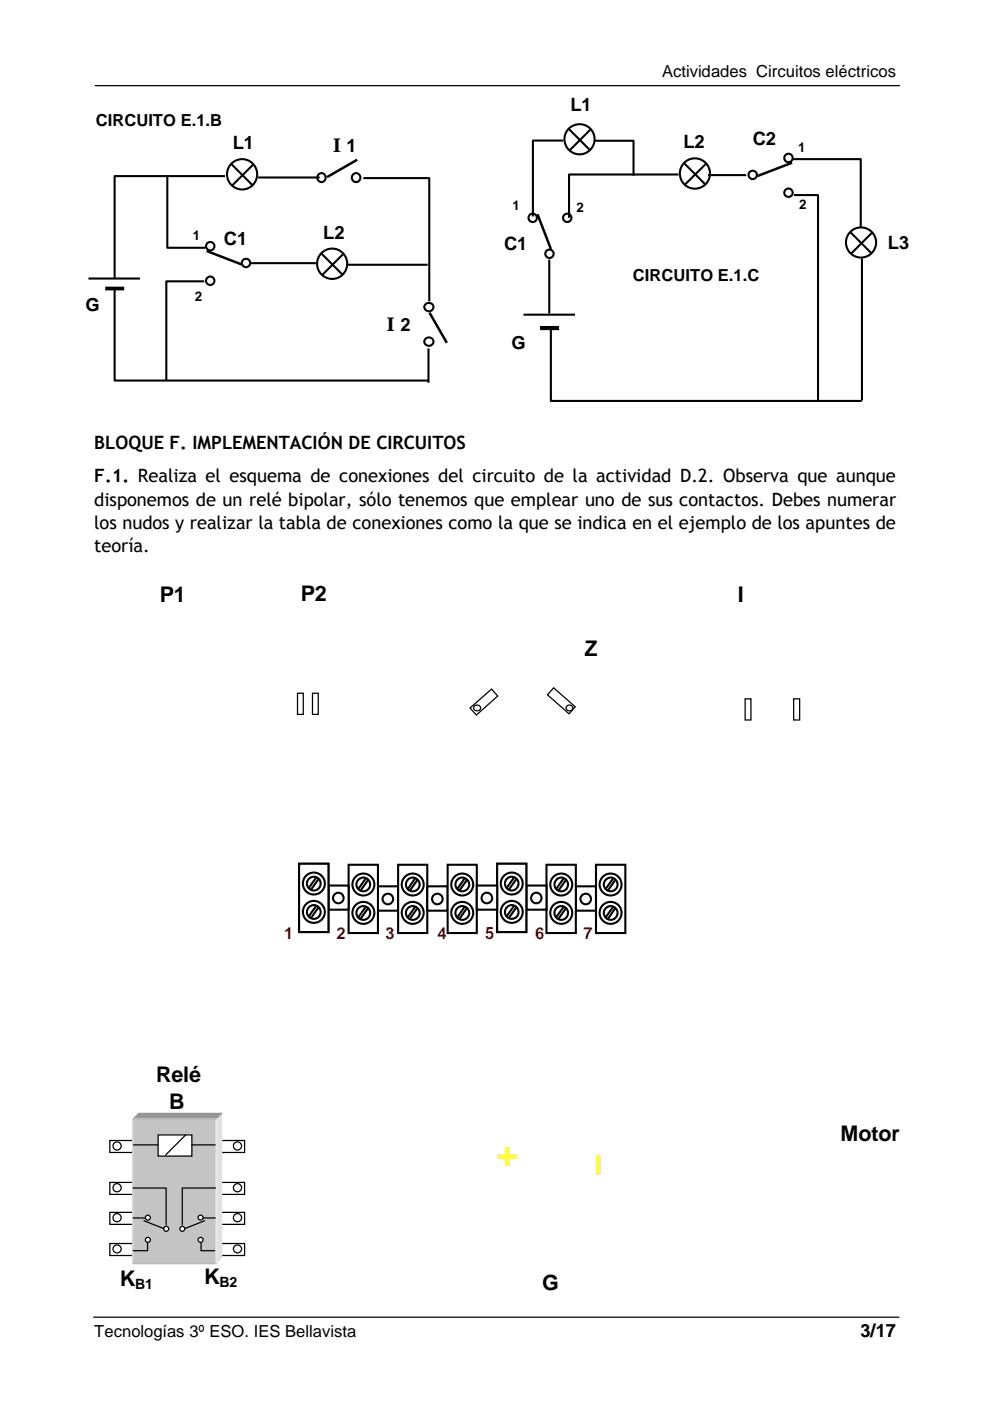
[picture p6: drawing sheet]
<svg xmlns="http://www.w3.org/2000/svg" width="210mm" height="297mm" viewBox="0 0 210 297" stroke-linecap="round" stroke-linejoin="round" font-family="sans-serif">
<path d="M20.2 18.2h170.5M19.9 279.3h170.7" fill="none" stroke="#010101" stroke-width=".26"/>
<path d="M105.5 245.2h4.1M107.6 243.2v4M126.8 244.9v4.1" fill="none" stroke="#ffff01" stroke-width=".88" stroke-linecap="butt"/>
<path d="M80.1 187.9h4.3v5.1h-4.3z" fill-rule="evenodd" fill="#fff"/>
<path d="M80.1 187.9h4.3v5.2h-4.3z" fill="none" stroke="#010101" stroke-width=".44"/>
<path d="M73.9 183.3h6.2v14.5h-6.2z" fill-rule="evenodd" fill="#fff"/>
<path d="M73.9 183.3h6.2v14.5h-6.2z" fill="none" stroke="#010101" stroke-width=".44"/>
<circle cx="77" cy="193.5" r="2.33" fill="#fff"/>
<circle cx="77" cy="193.5" r="2.33" fill="none" stroke="#010101" stroke-width=".44"/>
<circle cx="77" cy="193.6" r="1.47" fill="#fff"/>
<g fill="none" stroke="#010101" stroke-width=".44">
<path d="M77.6 192.2l-1.7 2.3M78.1 192.4l-1.6 2.4"/>
<circle cx="77" cy="193.6" r="1.47"/>
</g>
<circle cx="77" cy="187.5" r="2.32" fill="#fff"/>
<circle cx="77" cy="187.5" r="2.32" fill="none" stroke="#010101" stroke-width=".44"/>
<circle cx="77" cy="187.5" r="1.46" fill="#fff"/>
<g fill="none" stroke="#010101" stroke-width=".44">
<path d="M77.6 186.2l-1.7 2.3M78.1 186.5l-1.6 2.3"/>
<circle cx="77" cy="187.5" r="1.46"/>
</g>
<path d="M84.4 183.3h6.2v14.5h-6.2z" fill-rule="evenodd" fill="#fff"/>
<path d="M84.4 183.3h6.2v14.5h-6.2z" fill="none" stroke="#010101" stroke-width=".44"/>
<circle cx="87.5" cy="193.5" r="2.33" fill="#fff"/>
<circle cx="87.5" cy="193.5" r="2.33" fill="none" stroke="#010101" stroke-width=".44"/>
<circle cx="87.5" cy="193.6" r="1.46" fill="#fff"/>
<g fill="none" stroke="#010101" stroke-width=".44">
<path d="M88.1 192.2l-1.7 2.3M88.6 192.4l-1.7 2.4"/>
<circle cx="87.5" cy="193.6" r="1.46"/>
</g>
<circle cx="87.5" cy="187.5" r="2.32" fill="#fff"/>
<circle cx="87.5" cy="187.5" r="2.32" fill="none" stroke="#010101" stroke-width=".44"/>
<circle cx="87.5" cy="187.5" r="1.45" fill="#fff"/>
<g fill="none" stroke="#010101" stroke-width=".44">
<path d="M88.1 186.2l-1.7 2.3M88.6 186.5l-1.7 2.3"/>
<circle cx="87.5" cy="187.5" r="1.45"/>
</g>
<circle cx="82.2" cy="190.6" r="1.12" fill="#fff"/>
<circle cx="82.2" cy="190.6" r="1.12" fill="none" stroke="#010101" stroke-width=".44"/>
<path d="M69.6 187.7h4.3v5.2h-4.3z" fill-rule="evenodd" fill="#fff"/>
<path d="M69.6 187.7h4.3v5.2h-4.3z" fill="none" stroke="#010101" stroke-width=".44"/>
<path d="M63.4 183.1h6.2v14.5h-6.2z" fill-rule="evenodd" fill="#fff"/>
<path d="M63.4 183.1h6.2v14.5h-6.2z" fill="none" stroke="#010101" stroke-width=".44"/>
<circle cx="66.5" cy="193.3" r="2.33" fill="#fff"/>
<circle cx="66.5" cy="193.3" r="2.33" fill="none" stroke="#010101" stroke-width=".44"/>
<circle cx="66.5" cy="193.4" r="1.46" fill="#fff"/>
<g fill="none" stroke="#010101" stroke-width=".44">
<path d="M67.1 192l-1.7 2.3M67.6 192.3l-1.6 2.3"/>
<circle cx="66.5" cy="193.4" r="1.46"/>
</g>
<circle cx="66.5" cy="187.3" r="2.33" fill="#fff"/>
<circle cx="66.5" cy="187.3" r="2.33" fill="none" stroke="#010101" stroke-width=".44"/>
<circle cx="66.5" cy="187.3" r="1.47" fill="#fff"/>
<g fill="none" stroke="#010101" stroke-width=".44">
<path d="M67.1 186l-1.7 2.3M67.6 186.3l-1.6 2.3"/>
<circle cx="66.5" cy="187.3" r="1.47"/>
</g>
<circle cx="71.7" cy="190.4" r="1.12" fill="#fff"/>
<circle cx="71.7" cy="190.4" r="1.12" fill="none" stroke="#010101" stroke-width=".44"/>
<path d="M63.4 183.1h6.2v14.5h-6.2z" fill-rule="evenodd" fill="#fff"/>
<path d="M63.4 183.1h6.2v14.5h-6.2z" fill="none" stroke="#010101" stroke-width=".44"/>
<circle cx="66.5" cy="193.3" r="2.33" fill="#fff"/>
<circle cx="66.5" cy="193.3" r="2.33" fill="none" stroke="#010101" stroke-width=".44"/>
<circle cx="66.5" cy="193.4" r="1.46" fill="#fff"/>
<g fill="none" stroke="#010101" stroke-width=".44">
<path d="M67.1 192l-1.7 2.3M67.6 192.3l-1.6 2.3"/>
<circle cx="66.5" cy="193.4" r="1.46"/>
</g>
<circle cx="66.5" cy="187.3" r="2.33" fill="#fff"/>
<circle cx="66.5" cy="187.3" r="2.33" fill="none" stroke="#010101" stroke-width=".44"/>
<circle cx="66.5" cy="187.3" r="1.47" fill="#fff"/>
<g fill="none" stroke="#010101" stroke-width=".44">
<path d="M67.1 186l-1.7 2.3M67.6 186.3l-1.6 2.3"/>
<circle cx="66.5" cy="187.3" r="1.47"/>
</g>
<path d="M90.6 187.9h4.3v5.1h-4.3z" fill-rule="evenodd" fill="#fff"/>
<path d="M90.6 187.9h4.3v5.2h-4.3z" fill="none" stroke="#010101" stroke-width=".44"/>
<path d="M94.9 183.3h6.2v14.5h-6.2z" fill-rule="evenodd" fill="#fff"/>
<path d="M94.9 183.3h6.2v14.5h-6.2z" fill="none" stroke="#010101" stroke-width=".44"/>
<circle cx="98" cy="193.5" r="2.33" fill="#fff"/>
<circle cx="98" cy="193.5" r="2.33" fill="none" stroke="#010101" stroke-width=".44"/>
<circle cx="98" cy="193.6" r="1.46" fill="#fff"/>
<g fill="none" stroke="#010101" stroke-width=".44">
<path d="M98.6 192.2l-1.7 2.3M99.1 192.4l-1.7 2.4"/>
<circle cx="98" cy="193.6" r="1.46"/>
</g>
<circle cx="98" cy="187.5" r="2.32" fill="#fff"/>
<circle cx="98" cy="187.5" r="2.32" fill="none" stroke="#010101" stroke-width=".44"/>
<circle cx="98" cy="187.5" r="1.45" fill="#fff"/>
<g fill="none" stroke="#010101" stroke-width=".44">
<path d="M98.6 186.2l-1.7 2.3M99.1 186.5l-1.7 2.3"/>
<circle cx="98" cy="187.5" r="1.45"/>
</g>
<circle cx="92.7" cy="190.6" r="1.12" fill="#fff"/>
<circle cx="92.7" cy="190.6" r="1.12" fill="none" stroke="#010101" stroke-width=".44"/>
<path d="M122.1 187.9h4.3v5.1h-4.3z" fill-rule="evenodd" fill="#fff"/>
<path d="M122.1 187.9h4.3v5.2h-4.3z" fill="none" stroke="#010101" stroke-width=".44"/>
<path d="M115.9 183.3h6.2v14.5h-6.2z" fill-rule="evenodd" fill="#fff"/>
<path d="M115.9 183.3h6.2v14.5h-6.2z" fill="none" stroke="#010101" stroke-width=".44"/>
<circle cx="119" cy="193.5" r="2.33" fill="#fff"/>
<circle cx="119" cy="193.5" r="2.33" fill="none" stroke="#010101" stroke-width=".44"/>
<circle cx="119" cy="193.6" r="1.45" fill="#fff"/>
<g fill="none" stroke="#010101" stroke-width=".44">
<path d="M119.5 192.2l-1.6 2.3M120.1 192.4l-1.7 2.4"/>
<circle cx="119" cy="193.6" r="1.45"/>
</g>
<circle cx="119" cy="187.5" r="2.32" fill="#fff"/>
<circle cx="119" cy="187.5" r="2.32" fill="none" stroke="#010101" stroke-width=".44"/>
<circle cx="119" cy="187.5" r="1.45" fill="#fff"/>
<g fill="none" stroke="#010101" stroke-width=".44">
<path d="M119.5 186.2l-1.6 2.3M120.1 186.5l-1.7 2.3"/>
<circle cx="119" cy="187.5" r="1.45"/>
</g>
<path d="M126.4 183.3h6.1v14.5h-6.1z" fill-rule="evenodd" fill="#fff"/>
<path d="M126.4 183.3h6.2v14.5h-6.2z" fill="none" stroke="#010101" stroke-width=".44"/>
<circle cx="129.5" cy="193.5" r="2.33" fill="#fff"/>
<circle cx="129.5" cy="193.5" r="2.33" fill="none" stroke="#010101" stroke-width=".44"/>
<circle cx="129.5" cy="193.6" r="1.46" fill="#fff"/>
<g fill="none" stroke="#010101" stroke-width=".44">
<path d="M130 192.2l-1.6 2.3M130.5 192.4l-1.6 2.4"/>
<circle cx="129.5" cy="193.6" r="1.46"/>
</g>
<circle cx="129.5" cy="187.5" r="2.33" fill="#fff"/>
<circle cx="129.5" cy="187.5" r="2.33" fill="none" stroke="#010101" stroke-width=".44"/>
<circle cx="129.5" cy="187.5" r="1.46" fill="#fff"/>
<g fill="none" stroke="#010101" stroke-width=".44">
<path d="M130 186.2l-1.6 2.3M130.5 186.5l-1.6 2.3"/>
<circle cx="129.5" cy="187.5" r="1.46"/>
</g>
<circle cx="124.2" cy="190.6" r="1.13" fill="#fff"/>
<circle cx="124.2" cy="190.6" r="1.13" fill="none" stroke="#010101" stroke-width=".44"/>
<path d="M111.6 187.7h4.3v5.2h-4.3z" fill-rule="evenodd" fill="#fff"/>
<path d="M111.6 187.7h4.3v5.2h-4.3z" fill="none" stroke="#010101" stroke-width=".44"/>
<path d="M105.4 183.1h6.2v14.5h-6.2z" fill-rule="evenodd" fill="#fff"/>
<path d="M105.4 183.1h6.2v14.5h-6.2z" fill="none" stroke="#010101" stroke-width=".44"/>
<circle cx="108.5" cy="193.3" r="2.33" fill="#fff"/>
<circle cx="108.5" cy="193.3" r="2.33" fill="none" stroke="#010101" stroke-width=".44"/>
<circle cx="108.5" cy="193.4" r="1.45" fill="#fff"/>
<g fill="none" stroke="#010101" stroke-width=".44">
<path d="M109.1 192l-1.7 2.3M109.6 192.3l-1.7 2.3"/>
<circle cx="108.5" cy="193.4" r="1.45"/>
</g>
<circle cx="108.5" cy="187.3" r="2.33" fill="#fff"/>
<circle cx="108.5" cy="187.3" r="2.33" fill="none" stroke="#010101" stroke-width=".44"/>
<circle cx="108.5" cy="187.3" r="1.45" fill="#fff"/>
<g fill="none" stroke="#010101" stroke-width=".44">
<path d="M109.1 186l-1.7 2.3M109.6 186.3l-1.7 2.3"/>
<circle cx="108.5" cy="187.3" r="1.45"/>
</g>
<circle cx="113.7" cy="190.4" r="1.11" fill="#fff"/>
<circle cx="113.7" cy="190.4" r="1.11" fill="none" stroke="#010101" stroke-width=".44"/>
<path d="M105.4 183.1h6.2v14.5h-6.2z" fill-rule="evenodd" fill="#fff"/>
<path d="M105.4 183.1h6.2v14.5h-6.2z" fill="none" stroke="#010101" stroke-width=".44"/>
<circle cx="108.5" cy="193.3" r="2.33" fill="#fff"/>
<circle cx="108.5" cy="193.3" r="2.33" fill="none" stroke="#010101" stroke-width=".44"/>
<circle cx="108.5" cy="193.4" r="1.45" fill="#fff"/>
<g fill="none" stroke="#010101" stroke-width=".44">
<path d="M109.1 192l-1.7 2.3M109.6 192.3l-1.7 2.3"/>
<circle cx="108.5" cy="193.4" r="1.45"/>
</g>
<circle cx="108.5" cy="187.3" r="2.33" fill="#fff"/>
<circle cx="108.5" cy="187.3" r="2.33" fill="none" stroke="#010101" stroke-width=".44"/>
<circle cx="108.5" cy="187.3" r="1.45" fill="#fff"/>
<g fill="none" stroke="#010101" stroke-width=".44">
<path d="M109.1 186l-1.7 2.3M109.6 186.3l-1.7 2.3"/>
<circle cx="108.5" cy="187.3" r="1.45"/>
</g>
<path d="M101.1 187.7h4.3v5.2h-4.3z" fill-rule="evenodd" fill="#fff"/>
<path d="M101.1 187.7h4.3v5.2h-4.3z" fill="none" stroke="#010101" stroke-width=".44"/>
<circle cx="103.2" cy="190.4" r="1.12" fill="#fff"/>
<circle cx="103.2" cy="190.4" r="1.12" fill="none" stroke="#010101" stroke-width=".44"/>
<path d="M23.3 250.7h5v2.5h-5z" fill-rule="evenodd" fill="#fff"/>
<path d="M23.3 250.7h5v2.5h-5z" fill="none" stroke="#010101" stroke-width=".26"/>
<circle cx="24.8" cy="251.8" r=".87" fill="#fff"/>
<circle cx="24.8" cy="251.8" r=".87" fill="none" stroke="#010101" stroke-width=".26"/>
<path d="M23.3 257h5v2.5h-5z" fill-rule="evenodd" fill="#fff"/>
<path d="M23.3 257h5v2.6h-5z" fill="none" stroke="#010101" stroke-width=".26"/>
<circle cx="24.8" cy="258.2" r=".87" fill="#fff"/>
<circle cx="24.8" cy="258.2" r=".87" fill="none" stroke="#010101" stroke-width=".26"/>
<path d="M23.3 263.7h5v2.4h-5z" fill-rule="evenodd" fill="#fff"/>
<path d="M23.3 263.7h5v2.5h-5z" fill="none" stroke="#010101" stroke-width=".26"/>
<circle cx="24.8" cy="264.8" r=".86" fill="#fff"/>
<circle cx="24.8" cy="264.8" r=".86" fill="none" stroke="#010101" stroke-width=".26"/>
<path d="M23.3 241.8h5v2.5h-5z" fill-rule="evenodd" fill="#fff"/>
<path d="M23.3 241.8h5v2.5h-5z" fill="none" stroke="#010101" stroke-width=".26"/>
<circle cx="24.8" cy="243" r=".86" fill="#fff"/>
<circle cx="24.8" cy="243" r=".86" fill="none" stroke="#010101" stroke-width=".26"/>
<path d="M46.8 250.7h5.1v2.5h-5.1z" fill-rule="evenodd" fill="#fff"/>
<path d="M46.8 250.7h5.1v2.5h-5.1z" fill="none" stroke="#010101" stroke-width=".26"/>
<circle cx="50.3" cy="251.8" r=".87" fill="#fff"/>
<circle cx="50.3" cy="251.8" r=".87" fill="none" stroke="#010101" stroke-width=".26"/>
<path d="M46.8 257h5.1v2.5h-5.1z" fill-rule="evenodd" fill="#fff"/>
<path d="M46.8 257h5.1v2.6h-5.1z" fill="none" stroke="#010101" stroke-width=".26"/>
<circle cx="50.3" cy="258.2" r=".87" fill="#fff"/>
<circle cx="50.3" cy="258.2" r=".87" fill="none" stroke="#010101" stroke-width=".26"/>
<path d="M46.8 263.7h5.1v2.4h-5.1z" fill-rule="evenodd" fill="#fff"/>
<path d="M46.8 263.7h5.1v2.5h-5.1z" fill="none" stroke="#010101" stroke-width=".26"/>
<circle cx="50.3" cy="264.8" r=".85" fill="#fff"/>
<circle cx="50.3" cy="264.8" r=".85" fill="none" stroke="#010101" stroke-width=".26"/>
<path d="M46.8 241.8h5.1v2.5h-5.1z" fill-rule="evenodd" fill="#fff"/>
<path d="M46.8 241.8h5.1v2.5h-5.1z" fill="none" stroke="#010101" stroke-width=".26"/>
<circle cx="50.3" cy="243" r=".86" fill="#fff"/>
<circle cx="50.3" cy="243" r=".86" fill="none" stroke="#010101" stroke-width=".26"/>
<path d="M45.8 237.2l1.3-1.3v30.7l-1.3 1.3z" fill="#e1e1e1"/>
<path d="M47.1 266.6l-1.3 1.3" fill="none" stroke="#e1e1e1" stroke-width=".21"/>
<path d="M29.4 235.9h17.7l-1.3 1.3h-17.6z" fill="#989898"/>
<path d="M47.1 235.9l-1.3 1.3" fill="none" stroke="#989898" stroke-width=".21"/>
<path d="M28.2 237.2h17.6v30.7h-17.6z" fill-rule="evenodd" fill="#c4c4c4"/>
<path d="M28.2 237.2v30.7" fill="none" stroke="#d6d6d6" stroke-width=".34"/>
<path d="M28.2 237.2h17.6M28.2 267.9h17.6" fill="none" stroke="#b7b7b7" stroke-width=".34"/>
<path d="M45.8 237.2v30.7" fill="none" stroke="#eaeaea" stroke-width=".34"/>
<path d="M33.5 240.6h7.2v4.5h-7.2z" fill-rule="evenodd" fill="#fff"/>
<path d="M33.5 240.6h7.2v4.5h-7.2zM39.4 240.6l-4.3 4.3M40.6 242.7h5" fill="none" stroke="#010101" stroke-width=".26"/>
<circle cx="31.4" cy="262.9" r=".53" fill="#fff"/>
<circle cx="31.4" cy="262.9" r=".53" fill="none" stroke="#010101" stroke-width=".26"/>
<circle cx="31.4" cy="258.2" r=".52" fill="#fff"/>
<circle cx="31.4" cy="258.2" r=".52" fill="none" stroke="#010101" stroke-width=".26"/>
<circle cx="35.2" cy="260.5" r=".54" fill="#fff"/>
<g fill="none" stroke="#010101" stroke-width=".26">
<path d="M28.2 251.9h7v7.8M28.2 258.2h2.5M30.5 258.8l4.2 1.7M31.3 263.5v1.7h-3.1"/>
<circle cx="35.2" cy="260.5" r=".54"/>
</g>
<circle cx="42.5" cy="262.9" r=".53" fill="#fff"/>
<circle cx="42.5" cy="262.9" r=".53" fill="none" stroke="#010101" stroke-width=".26"/>
<circle cx="42.5" cy="258.1" r=".53" fill="#fff"/>
<circle cx="42.5" cy="258.1" r=".53" fill="none" stroke="#010101" stroke-width=".26"/>
<circle cx="38.7" cy="260.5" r=".52" fill="#fff"/>
<g fill="none" stroke="#010101" stroke-width=".26">
<path d="M28.3 242.7h5.1M43.1 258.2h2.5M43.4 258.8l-4.2 1.7M45.7 251.9h-7v7.8M42.6 263.5v1.7h2.9"/>
<circle cx="38.7" cy="260.5" r=".52"/>
</g>
<path d="M63 146.9h1.3v4.5h-1.3z" fill-rule="evenodd" fill="#fff"/>
<path d="M63.1 147h1.2v4.5h-1.2z" fill="none" stroke="#010101" stroke-width=".26"/>
<path d="M66.2 146.9h1.3v4.5h-1.3z" fill-rule="evenodd" fill="#fff"/>
<path d="M66.3 147h1.2v4.5h-1.2z" fill="none" stroke="#010101" stroke-width=".26"/>
<path d="M157.9 148.2h1.3v4.5h-1.3z" fill-rule="evenodd" fill="#fff"/>
<path d="M158 148.2h1.2v4.5h-1.2z" fill="none" stroke="#010101" stroke-width=".26"/>
<path d="M168.3 148.2h1.2v4.5h-1.2z" fill-rule="evenodd" fill="#fff"/>
<path d="M168.3 148.2h1.2v4.5h-1.2z" fill="none" stroke="#010101" stroke-width=".26"/>
<path d="M99.7 150.1l4.5-4 1.3 1.5-4.5 4z" fill="#fff"/>
<path d="M99.7 150.1l4.5-4 1.3 1.5-4.5 4z" fill="none" stroke="#010101" stroke-width=".26"/>
<path d="M117.4 145.8l4.6 4.1-1.4 1.4-4.5-4z" fill="#fff"/>
<path d="M117.4 145.8l4.6 4.1-1.4 1.4-4.5-4z" fill="none" stroke="#010101" stroke-width=".26"/>
<path d="M100.6 149.7a.66 .66 0 0 1 1.1-.1 .66 .66 0 0 1-.3 1.1 .66 .66 0 0 1-.8-.2 .66 .66 0 0 1 0-.8z" fill-rule="evenodd" fill="#fff"/>
<path d="M100.6 149.7a.66 .66 0 0 1 1.1-.1 .66 .66 0 0 1-.3 1.1 .66 .66 0 0 1-.8-.2 .66 .66 0 0 1 0-.8z" fill="none" stroke="#010101" stroke-width=".26"/>
<circle cx="120.7" cy="150.1" r=".66" fill="#fff"/>
<circle cx="120.7" cy="150.1" r=".66" fill="none" stroke="#010101" stroke-width=".26"/>
<circle cx="51.3" cy="36.9" r="3.2" fill="#fff"/>
<g fill="none" stroke="#010101" stroke-width=".44">
<path d="M49.1 34.8l4.5 4.5M53.6 35l-4.4 4.3"/>
<circle cx="51.3" cy="36.9" r="3.2"/>
</g>
<circle cx="70.4" cy="55.9" r="3.2" fill="#fff"/>
<g fill="none" stroke="#010101" stroke-width=".44">
<path d="M18.8 59.1h10.9M68.2 53.8l4.5 4.5M72.7 53.9l-4.4 4.4"/>
<circle cx="70.4" cy="55.9" r="3.2"/>
</g>
<path d="M22.3 61.2h4" fill="none" stroke="#010101" stroke-width=".79" stroke-linecap="butt"/>
<circle cx="44.6" cy="52.2" r=".89" fill="#fff"/>
<circle cx="44.6" cy="52.2" r=".89" fill="none" stroke="#010101" stroke-width=".44"/>
<circle cx="44.6" cy="59.5" r=".89" fill="#fff"/>
<circle cx="44.6" cy="59.5" r=".89" fill="none" stroke="#010101" stroke-width=".44"/>
<circle cx="52.2" cy="55.7" r=".88" fill="#fff"/>
<circle cx="52.2" cy="55.7" r=".88" fill="none" stroke="#010101" stroke-width=".44"/>
<path d="M43.8 53.2l7.4 2.8" fill="none" stroke="#010101" stroke-width=".53"/>
<circle cx="68.2" cy="37.7" r=".92" fill="#fff"/>
<circle cx="68.2" cy="37.7" r=".92" fill="none" stroke="#010101" stroke-width=".44"/>
<circle cx="75.5" cy="37.7" r=".93" fill="#fff"/>
<g fill="none" stroke="#010101" stroke-width=".44">
<path d="M47.7 37.3h-23.4v21.6M54.7 37.6h13.1M77 37.8h14v26.1M43.3 59.6h-8v21.1M53 55.8h14M73.4 56.1h17.3M24.3 61.3v19.4h66.6M90.8 73.9v7.3"/>
<circle cx="75.5" cy="37.7" r=".93"/>
</g>
<path d="M75.7 33.9l-6.4 3.6" fill="none" stroke="#010101" stroke-width=".53"/>
<circle cx="90.9" cy="65.1" r=".92" fill="#fff"/>
<circle cx="90.9" cy="65.1" r=".92" fill="none" stroke="#010101" stroke-width=".44"/>
<circle cx="90.9" cy="72.5" r=".93" fill="#fff"/>
<g fill="none" stroke="#010101" stroke-width=".44">
<path d="M35.5 37.3v15.2h8.1"/>
<circle cx="90.9" cy="72.5" r=".93"/>
</g>
<path d="M91.1 66.3l3.6 6.4" fill="none" stroke="#010101" stroke-width=".53"/>
<circle cx="122.9" cy="29.5" r="3.2" fill="#fff"/>
<g fill="none" stroke="#010101" stroke-width=".44">
<path d="M120.6 27.3l4.5 4.6M125.1 27.5l-4.3 4.4"/>
<circle cx="122.9" cy="29.5" r="3.2"/>
</g>
<circle cx="147.3" cy="36.8" r="3.2" fill="#fff"/>
<g fill="none" stroke="#010101" stroke-width=".44">
<path d="M145.1 34.6l4.5 4.6M149.6 34.8l-4.4 4.4"/>
<circle cx="147.3" cy="36.8" r="3.2"/>
</g>
<circle cx="182.6" cy="51.4" r="3.2" fill="#fff"/>
<g fill="none" stroke="#010101" stroke-width=".44">
<path d="M180.3 49.2l4.5 4.6M184.8 49.4l-4.3 4.4M111 66.7h10.9"/>
<circle cx="182.6" cy="51.4" r="3.2"/>
</g>
<path d="M114.5 69.6h4" fill="none" stroke="#010101" stroke-width=".88" stroke-linecap="butt"/>
<circle cx="167.2" cy="33.5" r=".89" fill="#fff"/>
<circle cx="167.2" cy="33.5" r=".89" fill="none" stroke="#010101" stroke-width=".44"/>
<circle cx="167.2" cy="40.9" r=".89" fill="#fff"/>
<circle cx="167.2" cy="40.9" r=".89" fill="none" stroke="#010101" stroke-width=".44"/>
<circle cx="159.6" cy="37.1" r=".88" fill="#fff"/>
<circle cx="159.6" cy="37.1" r=".88" fill="none" stroke="#010101" stroke-width=".44"/>
<path d="M167.9 34.5l-7.3 2.8" fill="none" stroke="#010101" stroke-width=".53"/>
<circle cx="113" cy="46.2" r=".89" fill="#fff"/>
<circle cx="113" cy="46.2" r=".89" fill="none" stroke="#010101" stroke-width=".44"/>
<circle cx="120.3" cy="46.2" r=".89" fill="#fff"/>
<circle cx="120.3" cy="46.2" r=".89" fill="none" stroke="#010101" stroke-width=".44"/>
<circle cx="116.5" cy="53.8" r=".89" fill="#fff"/>
<g fill="none" stroke="#010101" stroke-width=".44">
<path d="M119.4 29.8h-6.4v16.1M126.1 29.8h8.2v7.5M143.8 37h-23.2v9.2M150.1 37.1h8.1M168 33.7h14.5v14.4M116.5 55v11.5M168.3 41.4h5.1v43.6M182.8 54.8v30.1M116.8 69.6v15.4h65.9"/>
<circle cx="116.5" cy="53.8" r=".89"/>
</g>
<path d="M114 45.4l2.8 7.4" fill="none" stroke="#010101" stroke-width=".53"/>
<g font-size="4.6">
<text x="33.9" y="127.6">P1</text>
<text x="63.8" y="127.4">P2</text>
<text x="156.5" y="127.6">I</text>
<text x="123.9" y="139">Z</text>
<text x="33.1" y="229.4">Relé</text>
<text x="35.9" y="235.1">B</text>
<text x="36.6" y="234.3">2</text>
<text x="178.2" y="241.9">Motor</text>
<text x="25.4" y="272.6">K</text>
<text x="43.3" y="272.2">K</text>
<text x="114.9" y="273.4">G</text>
</g>
<g font-size="4.2">
<text x="70.6" y="32.2">I 1</text>
<text x="82" y="70.2">I 2</text>
</g>
<g font-size="3.9">
<text x="120.9" y="23.6">L1</text>
<text x="49.4" y="31.5">L1</text>
<text x="144.9" y="31.3">L2</text>
<text x="159.6" y="30.7">C2</text>
<text x="47.5" y="51.9">C1</text>
<text x="68.5" y="50.6">L2</text>
<text x="106.9" y="53.1">C1</text>
<text x="188.3" y="52.7">L3</text>
<text x="18.1" y="65.9">G</text>
<text x="108.5" y="73.9">G</text>
<text x="20" y="95.2">BLOQUE F. IMPLEMENTACIÓN DE CIRCUITOS</text>
<text x="20" y="107.2">disponemos de un relé bipolar, sólo tenemos que emplear uno de sus contactos. Debes numerar</text>
<text x="20" y="102.2">F.1. Realiza el esquema de conexiones del circuito de la actividad D.2. Observa que aunque</text>
<text x="20" y="112.1">los nudos y realizar la tabla de conexiones como la que se indica en el ejemplo de los apuntes de</text>
<text x="20" y="117.1">teoría.</text>
<text x="182.4" y="283.5">3/17</text>
</g>
<g font-size="3.5">
<text x="140.4" y="16.4">Actividades Circuitos eléctricos</text>
<text x="20.3" y="26.7">CIRCUITO E.1.B</text>
<text x="134.2" y="59.6">CIRCUITO E.1.C</text>
<text x="20" y="283.5">Tecnologías 3º ESO. IES Bellavista</text>
</g>
<g font-size="3.5" fill="#c00">
<text x="60.2" y="199.1">1</text>
<text x="71.4" y="199.1">2</text>
<text x="81.7" y="199.1">3</text>
<text x="92.8" y="199.1">4</text>
<text x="102.9" y="199.1">5</text>
<text x="113.5" y="199.1">6</text>
<text x="123.7" y="199.1">7</text>
</g>
<g font-size="3">
<text x="28.7" y="273.3">B1</text>
<text x="46.5" y="272.9">B2</text>
</g>
<g font-size="2.8">
<text x="169.2" y="32.3">1</text>
<text x="108.6" y="44.6">1</text>
<text x="122.3" y="44.9">2</text>
<text x="169.5" y="44.3">2</text>
<text x="40.9" y="50.8">1</text>
<text x="41.3" y="63.9">2</text>
</g>
</svg>
